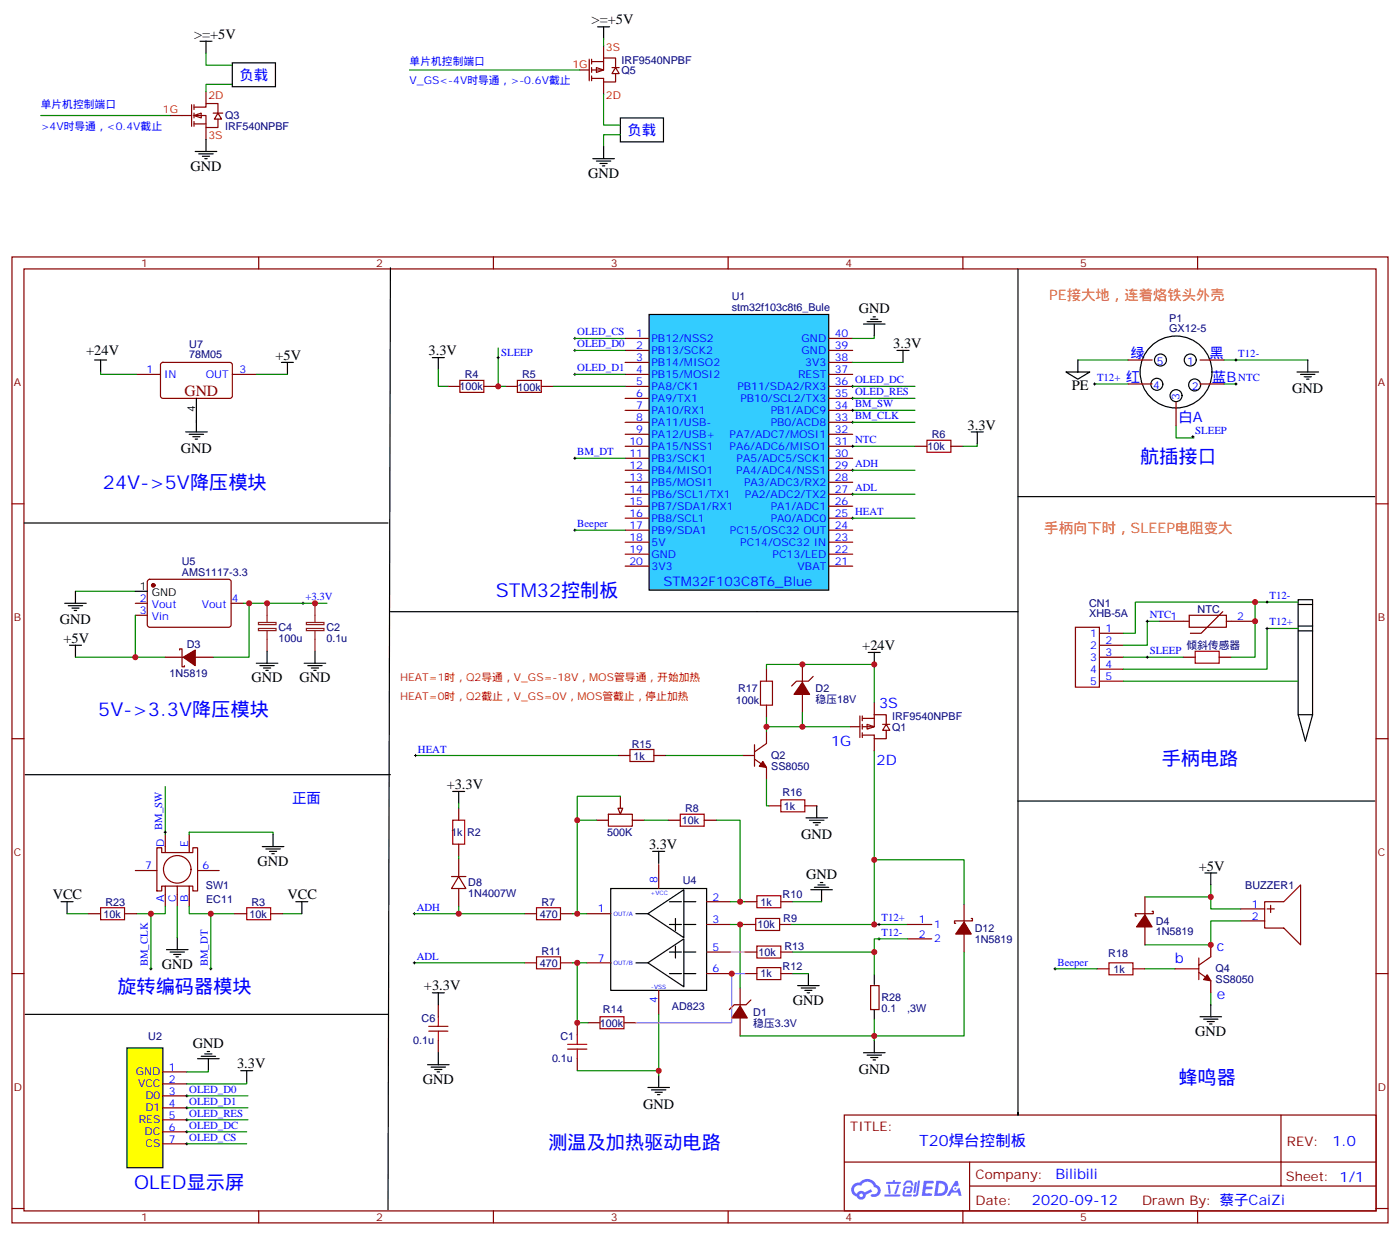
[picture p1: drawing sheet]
<svg xmlns="http://www.w3.org/2000/svg" width="412mm" height="364mm" viewBox="0 0 412 364" stroke-linecap="round" stroke-linejoin="round" font-family="sans-serif">
<g fill="none" stroke="#870000" stroke-width=".35">
<path d="M3.5 75.6h405.4v284.4h-405.4zM7.1 79.2h398.2v277.2h-398.2zM76.2 75.6v3.6M145.3 75.6v3.6M214.5 75.6v3.6M283.6 75.6v3.6M352.8 75.6v3.6M3.5 148.3h3.6M405.3 148.3h3.6M3.5 217.5h3.6M405.3 217.5h3.6M3.5 286.6h3.6"/>
<path d="M405.3 286.6h3.6M248.7 328.2h156.6v28.2h-156.6zM377.3 328.2v20.9M3.5 355.7h3.6M76.2 356.4v3.6M145.3 356.4v3.6M214.5 356.4v3.6M248.7 342.1h156.5M283.6 356.4v3.6M285.6 349.1h119.6M285.6 342.1v14.1M352.8 356.4v3.6"/>
<path d="M405.3 355.7h3.6"/>
</g>
<g fill="#5487ff">
<path d="M272.1 347.6h2.6l.3 .2-.1 .5-2 .1-.1 .9h1.6l.4 .4-.4 .4h-1.7l-.2 1.2h1.8l.3 .4-.2 .3h-2.9z"/>
<path d="M281.4 347.6h.7l.4 1.3-.7 .4a.74 .74 0 0 0-1.1 .3 .74 .74 0 0 0 .5 1 .74 .74 0 0 0 .9-.7l.5-.2 .7 2.3h-.9l-.2-.9h-1.9l-.5 .9h-.9z"/>
<path d="M269.5 348h.6l-.4 2.9a.31 .31 0 0 1-.3 .3 .31 .31 0 0 1-.3-.3z"/>
<path d="M270.4 347.5h.6l-.5 4a.89 .89 0 0 1-.7 .7 .89 .89 0 0 1-.9-.3l1-.5z"/>
<path d="M266.8 347.7l.6-.2 1.2 .1 .5 1.3-.6 .1-.4-.9-1 .1a.95 .95 0 0 1-1 .8l-.1-.2z"/>
<path d="M266.4 349.4l1.8-.2a1.04 1.04 0 0 1 .6 1.1 1.04 1.04 0 0 1-.8 .9h-.7a.29 .29 0 0 1-.3-.3 .29 .29 0 0 1 .3-.3h.7l.2-.8h-1.4l-.4 1.8h1.9a.29 .29 0 0 1 .3 .4 .29 .29 0 0 1-.3 .2h-2l-.4-.3 .2-2.1z"/>
<path d="M260.5 351.6h4.4a.3 .3 0 0 1 .3 .3 .3 .3 0 0 1-.3 .3h-4.3z"/>
<path d="M264.3 348.7h.6l-.5 1.7a1.02 1.02 0 0 1-.7 1.1l-.2-.3z"/>
<path d="M261.5 348.7h.6l.3 2.4-.3 .3-.3-.2z"/>
<path d="M261.1 347.9h1.9l.2-.5h.5l-.1 .5h1.5a.29 .29 0 0 1 .3 .3 .29 .29 0 0 1-.3 .3h-3.9z"/>
<path d="M275.8 347.6l-.6 4.4h1.4a2.27 2.27 0 0 0 2.7-2.2 2.27 2.27 0 0 0-2.7-2.2zM276.6 348.4a1.5 1.5 0 0 1 1.8 1.5 1.5 1.5 0 0 1-1.9 1.4h-.3z"/>
<path d="M251.4 348.7a2.09 2.09 0 0 0 1 3.6 1.37 1.37 0 0 0 1.5 .8 1.37 1.37 0 0 0 1.1-1.4l2-.9-.5-.7-1.8 .9a1.4 1.4 0 0 0-2.3 .4 1.32 1.32 0 0 1-.6-1.8 1.32 1.32 0 0 1 1.9-.5 2.02 2.02 0 0 1 2-1.2 2.02 2.02 0 0 1 1.8 1.6 1.09 1.09 0 0 1 1.1 1.3 1.09 1.09 0 0 1-1.6 .7 .41 .41 0 0 0-.5 .4 .41 .41 0 0 0 .4 .4 1.89 1.89 0 0 0 2.4-1.1 1.89 1.89 0 0 0-1.2-2.5 2.98 2.98 0 0 0-5-.6l-1 .2zM253.2 351.9a.52 .52 0 0 1 1 0 .52 .52 0 0 1-1 0z"/>
<circle cx="281.4" cy="349.8" r=".28"/>
</g>
<path d="M37.4 308.5h10.6v35.2h-10.6z" fill="#ff0" stroke="#000" stroke-width=".35"/>
<g fill="none" stroke="#870000" stroke-width=".35">
<path d="M194 254.5v7M172.9 269h7M208.1 265.4h7.1M208.1 272.1h7.1M172.9 283.4h7M194 291.5v7.1M208.1 280.2h7.1M208.1 286.6h7.1M48 315.5h7M48 319.1h7M48 322.6h7M48 326.1h7"/>
<path d="M48 329.6h7M48 333.2h7M48 336.7h7"/>
</g>
<g fill="none" stroke="#000" stroke-width=".35">
<path d="M179.9 261.5h28.2v30h-28.2zM187.3 269h3.6M190.9 269l10.5-7.1v14.1zM197.2 265.4h3.5M197.2 272.1h3.5M199 270.4v3.5M199 278.5v3.5M201.4 265.4h3.6M201.4 272.1h3.6M187.3 283.4h3.6M190.9 283.4l10.5-7v14.1zM197.2 280.2h3.5"/>
<path d="M197.2 286.6h3.5M201.4 280.2h3.6M201.4 286.6h3.6"/>
</g>
<path d="M191.2 92.6h52.9v81.1h-52.9z" fill="#3cf" stroke="#000" stroke-width=".35"/>
<g fill="none" stroke="#870000" stroke-width=".35">
<path d="M184.1 99.6h7.1M244.1 99.6h7.1M40.2 110.2h7.1M47.5 106.9l.5-.2h20l.4 .7v9.4l-.7 .5-20-.1-.4-.6v-9.2zM68.4 110.2h7.1M131.9 113.7h3.6M142.5 113.7h3.5M148.9 113.7h3.5M159.5 113.7h3.5M184.1 103.2h7.1M184.1 106.7h7.1M184.1 110.2h7.1"/>
<path d="M184.1 113.7h7.1M184.1 117.3h7.1M244.1 103.2h7.1M244.1 106.7h7.1M244.1 110.2h7.1M244.1 113.7h7.1M244.1 117.3h7.1M332.3 106h7.1M332.3 113h7.1M346.4 118.3v7.1M353.5 106h7M353.5 113h7"/>
<path d="M184.1 120.8h7.1M184.1 124.3h7.1M184.1 127.8h7.1M184.1 131.4h7.1M184.1 134.9h7.1M184.1 138.4h7.1M244.1 120.8h7.1M244.1 124.3h7.1M244.1 127.8h7.1M244.1 131.4h7.1M244.1 134.9h7.1M244.1 138.4h7.1"/>
<path d="M269.5 131.4h3.5M280.1 131.4h3.5M184.1 142h7.1M184.1 145.5h7.1M184.1 149h7.1M184.1 152.5h7.1M184.1 156.1h7.1M184.1 159.6h7.1M244.1 142h7.1M244.1 145.5h7.1M244.1 149h7.1M244.1 152.5h7.1"/>
<path d="M244.1 156.1h7.1M244.1 159.6h7.1M39.9 177.6h3.5M43.6 170.7l.5-.2 23.6 .1 .4 .6-.1 13-.6 .4h-23.6l-.4-.7v-12.7zM68.1 177.6h3.5M184.1 163.1h7.1M184.1 166.7h7.1M244.1 163.1h7.1M244.1 166.7h7.1M39.9 181.1h3.5M225.8 197v3.5M316.8 184.6h7v17.7h-7z"/>
<path d="M323.8 186.4h7.1M323.8 189.9h7.1M323.8 193.5h7.1M323.8 197h7.1M341.5 182.9h8.8M348.5 193.5h3.6M350.3 181.1h10.9v3.5h-10.9zM359.1 193.5h3.6M360.2 180.1l-6.4 6.3h-3.1M361.2 182.9h8.5M222.2 219.2v6.4M225.8 207.6v3.5"/>
<path d="M225.8 215.3v3.6l-3.6 2.4M323.8 200.5h7.1M182 222.4h3.6M192.6 222.4h3.5M218.7 222.4h3.5M222.2 223.4l3.6 2.5v3.5M226.5 237.2h3.5M237.1 237.2h3.5M154.5 269h3.5M165.1 269h3.5M219.1 272.1h3.5M219.4 265.4h3.6"/>
<path d="M229.7 272.1h3.5M230 265.4h3.5M267.4 272.1h7.1M267.4 276.4h7.1M356.7 278.1v3.6l-3.6 2.4M365.5 267.5h7M365.5 271.1h7M372.5 265.4h5.7l4.9-4.9v17.6l-4.9-4.9h-5.7zM373.2 267.5h2.2M374.3 266.5v2.1M218 290.8v5.3M218 299.6v5.3"/>
<path d="M221.2 294.4l-1.4 1.4h-3.5l-1.5 1.4M323.1 285.2h3.6M333.7 285.2h3.6M346.1 285.2h7M353.1 286.2l3.6 2.5v3.5M353.1 282v6.4"/>
</g>
<g fill="none" stroke="#008700" stroke-width=".35">
<path d="M169.3 99.6h14.8M257.5 98.9v.7h-6.3M29.6 109.5v.7h10.6M75.5 110.2h9.2M129.1 108.8v4.9h2.8M146 113.7h2.9M146.8 102.4v11.3M163 113.7h21.1M169.3 103.2h14.8M169.3 110.2h14.8M251.2 113.7h18.3M251.2 117.3h18.3"/>
<path d="M251.2 106.7h14.8M317.5 106h14.8M322.4 113h9.9M360.5 106h24.7M360.5 113h3.6M169.3 134.9h14.8M251.2 120.8h18.3M251.2 124.3h18.3M251.2 131.4h18.3M251.2 138.4h18.3M287.9 130.7v.7h-4.3M346.4 125.4v3.5h5.3"/>
<path d="M169.3 156.1h14.8M251.2 152.5h18.3M251.2 145.5h18.3M22.2 174.1h17.7M71.6 177.6h24.7M73.4 177.6v15.9h-10.6M369.7 177.2v16.3h-7M382.4 177.2h-48v9.2h-3.5M22.2 193.5h17.7M39.9 181.1v12.4h8.8M225.8 197v-1.4h31.7v11.3M330.9 193.5h17.6"/>
<path d="M341.5 182.9h-3.5v7h-7.1M382.4 185h-9.2v12h-42.3M225.8 211.1v2.8M250.5 213.9h-24.7v1.4M330.9 200.5h51.5M122.4 222.4h59.6M196.1 222.4h22.6M225.8 229.4v7.8h.7M257.5 221v51.1h9.9M211 241.4h7v24M122.1 269h32.4M215.2 265.4h4.2"/>
<path d="M218 272.1v18.7M233.2 272.1h24.3M233.5 265.4h8.5M337.3 264h19.4M356.7 260.5v7h8.8M365.5 271.1h-8.8v7h-19.4M194 298.6v18M310.8 285.2h12.3M337.3 285.2h8.8M356.7 292.2v3.6M61.4 315.2v.3h-6.4M72.7 318.7v.4h-17.7"/>
<path d="M218 304.9h39.5"/>
</g>
<g fill="none" stroke="#000" stroke-width=".35">
<path d="M115 78.8l-.7 277.3M299.9 79.2v249v-.7M254.4 95.4h6.3M255.4 94.7h4.2M256.5 94h2.1M257.2 93.3h.7M257.5 95.4v3.5M27.9 106h3.5M29.6 106v3.5M57.9 117.3v9.8M82.9 106.7h3.5M84.7 106.7v3.5"/>
<path d="M127.4 105.3h3.5M129.1 105.3v3.5M264.2 103.2h3.6M266 103.2v3.5M314 109.5h7l-3.5 2.1zM317.5 106v3.5M382.1 109.5h6.3M383.1 110.2h4.2M384.2 110.9h2.1M384.9 111.6h.7M385.2 106v3.5M54.7 127.1h6.3"/>
<path d="M55.7 127.8h4.3M56.8 128.6h2.1M57.5 129.3h.7M286.1 127.1h3.5M287.9 127.1v3.6M299.9 146.2h105.1M19 177.6h6.4M20.1 178.3h4.2M21.2 179h2.1M21.9 179.7h.7M22.2 174.1v3.5M39.9 174.1h3.5"/>
<path d="M382.4 176.5h4.2v33.9h-4.2zM382.4 177.9h4.2M20.5 189.9h3.5M22.2 189.9v3.6M75.5 195.2h6.3M76.6 195.9h4.2M77.6 196.6h2.1M78.3 197.3h.7M78.7 191.7v3.5M89.6 195.2h6.4M90.7 195.9h4.2M91.7 196.6h2.1"/>
<path d="M92.4 197.3h.7M92.8 191.7v3.5M115 180.1h184.9M255.8 192.1h3.5M257.5 192.1v3.5M382.4 184.3h4.2M382.4 185.7h4.2M382.4 210.4l2.1 7.8 2.1-7.8M7.4 228h107.6M240.6 237.2v3.5M299.9 235.8h105.1M192.3 250.6h3.5"/>
<path d="M194 250.6v3.5M237.4 240.7h6.4M238.5 241.4h4.2M239.5 242.1h2.2M240.2 242.9h.7M241.7 259.8h.7M354.9 257h3.5M356.7 257v3.5M238.8 261.9h6.4M239.9 261.2h4.2M240.9 260.5h2.2M242 261.9v3.5"/>
<path d="M7.4 298.6h106.9M353.5 299.3h6.3M356.7 295.8v3.5M58.2 311.6h6.4M59.3 310.9h4.2M60.3 310.2h2.1M61 309.5h.7M61.4 311.6v3.6M70.9 315.2h3.5M72.7 315.2v3.5M194 316.6v3.5M254.4 309.9h6.3"/>
<path d="M255.4 310.6h4.2M256.5 311.3h2.1M257.2 312h.7M257.5 306.4v3.5M354.5 300h4.3M355.6 300.7h2.1M356.3 301.4h.7M190.9 320.1h6.3M191.9 320.8h4.2M193 321.5h2.1M193.7 322.2h.7"/>
<circle cx="340.8" cy="113.1" r="1.76"/>
<circle cx="341.8" cy="106" r="1.76"/>
<circle cx="346.4" cy="109.5" r="10.6"/>
<circle cx="346.4" cy="116.5" r="1.76"/>
<circle cx="350.6" cy="106" r="1.76"/>
<circle cx="351.9" cy="113.3" r="1.76"/>
</g>
<g fill="none" stroke="#000" stroke-width=".29">
<path d="M169 99.6h.7M169.3 99.3v.7M146.4 105.3h.7M146.8 104.9v.7M169 110.2h.7M169 103.2h.7M169.3 102.8v.7M169.3 109.9v.7M250.8 113.7h.7M250.8 117.3h.7M251.2 113.4v.7M251.2 116.9v.7"/>
<path d="M322.1 113h.7M322.4 112.7v.7M363.7 113h.7M363.7 106h.7M364.1 105.6v.7M364.1 112.7v.7M169 134.9h.7M169.3 134.5v.8M250.8 124.3h.7M250.8 131.4h.7M250.8 138.4h.7M250.8 120.8h.7"/>
<path d="M251.2 120.4v.7M251.2 124v.7M251.2 131v.7M251.2 138.1v.7M351 128.6h.7M351.4 128.2v.7M169 156.1h.7M169.3 155.7v.7M250.8 152.5h.7M250.8 145.5h.7M251.2 145.1v.7M251.2 152.2v.7"/>
<path d="M88.9 177.6h.7M89.3 177.2v.7M372.9 177.2h.7M373.2 176.9v.7M337.6 193.5h.7M337.6 182.9h.7M338 182.5v.7M338 193.1v.7M372.9 185h.7M373.2 184.6v.7M122.1 222.4h.7M122.4 222v.7"/>
<path d="M121.7 269h.7M122.1 268.6v.7M258.6 276.4h.7M258.6 272.1h.7M258.9 271.8v.7M258.9 276v.7M310.4 285.2h.7M310.8 284.8v.7M54.7 336.7h.7M54.7 333.2h.7M54.7 329.6h.7M54.7 326.1h.7"/>
<path d="M54.7 322.6h.7M55 322.2v.7M55 325.8v.7M55 329.3v.7M55 332.8v.7M55 336.3v.7"/>
</g>
<path d="M135.5 112h7v3.5h-7zM152.4 112h7.1v3.5h-7.1zM273 129.6h7.1v3.5h-7.1zM352.1 191.7h7v3.5h-7zM224 200.5h3.5v7.1h-3.5zM185.6 220.6h7v3.6h-7zM230 235.4h7.1v3.6h-7.1zM158 267.2h7.1v3.5h-7.1zM222.6 270.4h7.1v3.5h-7.1zM223 263.7h7v3.5h-7zM326.7 283.4h7v3.5h-7z" fill="none" stroke="#a10000" stroke-width=".35"/>
<path d="M215.2 272.1h3.9" fill="none" stroke="#090" stroke-width=".35"/>
<g fill="#870000" stroke="#870000" stroke-width=".35">
<path d="M218 296.1l2.1 3.5h-4.6z"/>
<path d="M224.7 224.2l1.1 1.7-2.1-.3z"/>
<path d="M355.6 286.9l1.1 1.8-2.2-.3z"/>
<circle cx="45.2" cy="172.3" r=".53"/>
</g>
<path d="M78.7 177.6v5.6M92.8 177.6v5.6M76.1 185h5.2v.6h-5.2zM76.1 183.2h5.2v.7h-5.2zM78.7 185.7v6M90.2 185h5.2v.6h-5.2zM90.2 183.2h5.2v.7h-5.2zM92.8 185.7v6" fill="none" stroke="#8c2424" stroke-width=".35"/>
<g fill="#fff" stroke="#870000" stroke-width=".35">
<path d="M57.1 34l2.2-.7v1.4z"/>
<path d="M64.2 33.3l1.1 1.8h-2.2z"/>
</g>
<path d="M50.1 34h6.3M56.4 30.8v6.4M57.1 31.5h3.6v-1h3.5v2.8M57.1 34h3.6v3.5h3.5v-2.4M57.1 36.5h3.6M57.1 30.8v1.4M57.1 33.3v1.4M57.1 35.8v1.4M60.7 27v3.5M60.7 37.5v3.6M62.8 33.3h2.8" fill="none" stroke="#870000" stroke-width=".35"/>
<path d="M58.9 12.1h3.5M60.7 12.1v3.6M68.4 18.5h12.7v7h-12.7zM57.5 44.6h6.4M58.6 45.3h4.2M59.6 46h2.1M60.3 46.7h.7M60.7 41.1v3.5" fill="none" stroke="#000" stroke-width=".35"/>
<path d="M60.7 15.7v3.5h7.7M12 34h38.1M68.4 24.8h-7.7v2.2" fill="none" stroke="#008700" stroke-width=".35"/>
<path d="M175.7 19.9l2.1 .7-2.1 .7z" fill="#fff" stroke="#870000" stroke-width=".35"/>
<g fill="none" stroke="#870000" stroke-width=".35">
<path d="M173.6 17.4v6.4M174.3 18.1h3.5M174.3 17.4v1.4M174.3 19.9v1.4M177.8 17.1h3.5v2.8M177.8 17.1v3.5h-3.5M177.8 13.5v3.6M180.3 19.9h2.1M181.3 19.9l1.1 1.8h-2.1zM170.7 20.6h2.9M174.3 22.4v1.4M177.8 24.1v3.6"/>
<path d="M181.3 21.7v2.4h-3.5v-1h-3.5M236.4 195.6v5.3M239.5 199.1l-1.4 1.4h-3.5l-1.4 1.4M236.4 204.4v5.3"/>
</g>
<path d="M177.8 11.4v2.1M120.6 20.6h50.1M177.8 27.7v9.1h4.9M182.7 39.7h-4.9v3.5M236.4 209.7v4.2" fill="none" stroke="#008700" stroke-width=".35"/>
<path d="M176 7.9h3.6M177.8 7.9v3.5M182.7 34.7h12.7v7.1h-12.7zM174.6 46.7h6.4M175.7 47.4h4.2M176.7 48.1h2.2M177.4 48.8h.8M177.8 43.2v3.5" fill="none" stroke="#000" stroke-width=".35"/>
<path d="M236.4 200.9l2.1 3.5h-4.6z" fill="#870000" stroke="#870000" stroke-width=".35"/>
<path d="M255.4 213.2l2.1 .7-2.1 .7z" fill="#fff" stroke="#870000" stroke-width=".35"/>
<g fill="none" stroke="#870000" stroke-width=".35">
<path d="M250.5 213.9h2.8M253.3 210.7v6.4M254 211.5h3.5M254 210.7v1.5M254 213.2v1.4M254 215.7v1.4M257.5 210.4h3.6v2.8M257.5 210.4v3.5h-3.5M257.5 206.9v3.5M257.5 217.5v3.5M260 213.2h2.1M261.1 213.2l1 1.8h-2.1z"/>
<path d="M261.1 215v2.5h-3.6v-1.1h-3.5M135.1 237.9v3.5M179.2 239.7h7.1v3.5h-7.1zM182.7 234.4v3.5M39.9 256.3h6.3M46.2 249.6h1.4v1.4h9.2v-1.4h1.4v12.7h-1.4v-1.5h-9.2v1.5h-1.4zM48.7 245.7v5.3M55.7 245.7v5.3M58.2 256.3h6.4M133 258h4.2M135.1 258l2.1 3.5h-4.2zM135.1 248.5v3.5"/>
<path d="M135.1 252.7v5.3M175.7 241.4h3.5M186.3 241.4h3.5M196.8 241.4h3.6M207.4 241.4h3.6M26.1 269h3.5M36.7 269h3.5M48.7 260.8v6M52.2 260.8v6M55.7 260.8v6M69.1 269h3.6M79.7 269h3.6"/>
<path d="M135.1 261.5v5.3M129.1 295.8v3.5M129.1 306.4v3.5"/>
<circle cx="52.2" cy="255.9" r="4.1"/>
</g>
<g fill="none" stroke="#000" stroke-width=".35">
<path d="M7.1 154h107.2M133.3 233h3.6M135.1 233v3.5M77.3 249.2h6.3M78.3 249.9h4.2M79.4 250.6h2.1M80.1 251.3h.7M80.4 245.7v3.5M18 265.4h3.5M19.8 265.4v3.6M49 279.5h6.4M52.2 276v3.5"/>
<path d="M87.1 265.4h3.6M88.9 265.4v3.6M50.1 280.2h4.2M51.2 281h2.1M51.9 281.7h.7M127.4 292.2h3.5M129.1 292.2v3.6M125.9 313.4h6.4M127 314.1h4.2M128.1 314.8h2.1M128.8 315.5h.7M129.1 309.9v3.5"/>
</g>
<g fill="none" stroke="#008700" stroke-width=".35">
<path d="M48.7 231.6v14.1M135.1 236.5v1.4M55.7 245.7v-.7h24.7v.7M135.1 252v.7M19.8 269h6.3M40.2 269h4.2M44.4 269v16.2M48.7 266.8v2.2h-4.3M52.2 266.8v9.2M55.7 266.8v2.2h6.4v16.2M62.1 269h7M83.3 269h5.6"/>
<path d="M135.1 266.8v2.2M168.6 269h4.3M55 322.6h18M55 326.1h18M55 329.6h18M55 333.2h17.7M55 336.7h17.7"/>
</g>
<path d="M200.4 239.7h7v3.5h-7zM133.3 241.4h3.6v7.1h-3.6zM29.6 267.2h7.1v3.5h-7.1zM72.7 267.2h7v3.5h-7zM129.1 299.3v2.8M126.3 303.5h5.6M126.3 302.1h5.6M129.1 303.5v2.9" fill="none" stroke="#a10000" stroke-width=".35"/>
<path d="M48.3 245h.7M48.7 244.6v.7M44.1 285.2h.7M44.4 284.8v.7M61.7 285.2h.7M62.1 284.8v.7" fill="none" stroke="#000" stroke-width=".29"/>
<path d="M182 237.9h1.4l-.7 1.8z" fill="#f0f0f0" stroke="#870000" stroke-width=".35"/>
<g fill="none" stroke="#008700" stroke-width=".35">
<path d="M182.7 234.4h-12.7v7M175.7 241.4h-5.7v27.6M189.8 241.4h7M257.5 253.1h26.5v13M267.4 276.4h-9.9v10.5M122.1 283.4h32.4M168.6 283.4h4.3M170 283.4v17.7h3.2M233.5 280.2h24M233.5 286.6h4.6M284 280.2v24.7h-26.5M170 315.2h24"/>
<path d="M257.5 300v6.4"/>
</g>
<path d="M223 278.5h7v3.5h-7zM158 281.7h7.1v3.5h-7.1zM176.7 299.3h7.1v3.5h-7.1zM223 284.8h7v3.6h-7zM167.2 308.8h5.7M167.2 307.4h5.7M170 304.6v2.8M170 308.8v2.8" fill="none" stroke="#a10000" stroke-width=".35"/>
<g fill="none" stroke="#870000" stroke-width=".35">
<path d="M48.7 193.5h5.3M52.9 191.3v-.3h.7v5.3h.7v-.4M57.5 193.5h5.3M284 266.1v5.3M284 275v5.2M286.1 270.4h.4v.7h-5.3v.7h.3M337.3 264v5.3M337.3 272.8v5.3M339.4 268.3h.3v.7h-5.3v.7h.4M154.5 283.4h3.5M165.1 283.4h3.5M219.4 286.6h3.6"/>
<path d="M219.4 280.2h3.6M230 286.6h3.5M230 280.2h3.5M256.5 290.1h2.4v7.1h-2.4zM170 301.1v3.5M170 311.6v3.6M173.2 301.1h3.5M183.8 301.1h3.5"/>
</g>
<path d="M121.7 283.4h.7M122.1 283.1v.7" fill="none" stroke="#000" stroke-width=".29"/>
<path d="M215.2 280.2h4.2M215.2 286.6h4.2M215.5 286.6v14.5h-28.2" fill="none" stroke="#f0f" stroke-width=".35"/>
<path d="M234.9 290.1h6.4M236 290.8h4.2M237.1 291.5h2.1M237.8 292.2h.7M238.1 286.6v3.5M257.5 286.9v2.9M257.5 297.2v2.8" fill="none" stroke="#000" stroke-width=".35"/>
<g fill="#870000" stroke="#870000" stroke-width=".35">
<path d="M284 271.4l2.1 3.6h-4.6z"/>
<path d="M337.3 269.3l2.1 3.5h-4.6z"/>
<path d="M54 193.5l3.5-2.2v4.6z"/>
</g>
<g fill="#c00">
<circle cx="146.8" cy="113.7" r=".88"/>
<circle cx="257.5" cy="272.1" r=".88"/>
<circle cx="218" cy="265.4" r=".88"/>
<circle cx="92.8" cy="177.6" r=".88"/>
<circle cx="78.7" cy="177.6" r=".88"/>
<circle cx="39.9" cy="193.5" r=".88"/>
<circle cx="73.4" cy="177.6" r=".88"/>
<circle cx="356.7" cy="278.1" r=".88"/>
<circle cx="356.7" cy="264" r=".88"/>
<circle cx="225.8" cy="213.9" r=".88"/>
<circle cx="369.7" cy="182.9" r=".88"/>
<circle cx="369.7" cy="177.2" r=".88"/>
<circle cx="257.5" cy="195.6" r=".88"/>
<circle cx="236.4" cy="195.6" r=".88"/>
<circle cx="236.4" cy="213.9" r=".88"/>
<circle cx="135.1" cy="269" r=".88"/>
<circle cx="218" cy="272.1" r=".88"/>
<circle cx="62.1" cy="269" r=".88"/>
<circle cx="44.5" cy="269" r=".88"/>
<circle cx="170" cy="269" r=".88"/>
<circle cx="170" cy="241.4" r=".88"/>
<circle cx="170" cy="283.4" r=".88"/>
<circle cx="215.5" cy="286.6" r=".88"/>
<circle cx="170" cy="301.1" r=".88"/>
<circle cx="194" cy="315.2" r=".88"/>
<circle cx="257.5" cy="304.9" r=".88"/>
<circle cx="257.5" cy="280.2" r=".88"/>
<circle cx="257.5" cy="253.1" r=".88"/>
</g>
<g font-size="5.6" fill="#00f">
<text x="335.8" y="136.3">航插接口</text>
<text x="30.3" y="144.1">24V-&gt;5V降压模块</text>
<text x="146" y="175.8">STM32控制板</text>
<text x="28.9" y="210.7">5V-&gt;3.3V降压模块</text>
<text x="342.2" y="225.2">手柄电路</text>
<text x="34.6" y="292.2">旋转编码器模块</text>
<text x="347.1" y="319.1">蜂鸣器</text>
<text x="161.6" y="338.1">测温及加热驱动电路</text>
<text x="39.5" y="350.1">OLED显示屏</text>
</g>
<text font-size="4.6" fill="#800" x="54.3" y="116.6">GND</text>
<text font-size="4.6" fill="#00f" x="270.8" y="337.3">T20焊台控制板</text>
<g font-size="4.2">
<text x="57.1" y="11.4">&gt;=+5V</text>
<text x="174.3" y="7.2">&gt;=+5V</text>
<text x="56.1" y="50.2">GND</text>
<text x="173.2" y="52.4">GND</text>
<text x="252.9" y="92.1">GND</text>
<text x="25.4" y="104.5">+24V</text>
<text x="81.1" y="106">+5V</text>
<text x="126.3" y="104.6">3.3V</text>
<text x="263.1" y="102.4">3.3V</text>
<text x="315.7" y="114.8">PE</text>
<text x="380.7" y="115.6">GND</text>
<text x="285" y="126.4">3.3V</text>
<text x="53.3" y="133.3">GND</text>
<text x="17.6" y="183.7">GND</text>
<text x="18.7" y="189.2">+5V</text>
<text x="254" y="191.3">+24V</text>
<text x="74.1" y="200.9">GND</text>
<text x="88.2" y="200.9">GND</text>
<text x="131.6" y="232.3">+3.3V</text>
<text x="191.2" y="249.9">3.3V</text>
<text x="236" y="246.9">GND</text>
<text x="75.8" y="254.8">GND</text>
<text x="353.1" y="256.3">+5V</text>
<text x="237.4" y="258.6">GND</text>
<text x="15.5" y="264.7">VCC</text>
<text x="84.7" y="264.7">VCC</text>
<text x="47.6" y="285.2">GND</text>
<text x="124.9" y="291.5">+3.3V</text>
<text x="233.5" y="295.8">GND</text>
<text x="352.1" y="304.9">GND</text>
<text x="56.8" y="308.5">GND</text>
<text x="69.8" y="314.5">3.3V</text>
<text x="252.9" y="316">GND</text>
<text x="124.5" y="319.1">GND</text>
<text x="189.4" y="326.5">GND</text>
</g>
<g font-size="4.2" fill="#00f">
<text x="70.6" y="23.4">负载</text>
<text x="184.9" y="39.7">负载</text>
<text x="333" y="105.3">绿</text>
<text x="356.3" y="105.3">黑</text>
<text x="331.6" y="112.3">红</text>
<text x="357" y="112.3">蓝B</text>
<text x="347.1" y="124.3">白A</text>
<text x="258.9" y="208.3">3S</text>
<text x="244.8" y="219.6">1G</text>
<text x="258.2" y="225.2">2D</text>
<text x="86.1" y="236.5">正面</text>
<text x="358.4" y="279.9">c</text>
<text x="346.1" y="283.4">b</text>
<text x="358.4" y="294">e</text>
<text x="392.5" y="337.5">1.0</text>
<text x="310.9" y="347">Bilibili</text>
<text x="304" y="354.9">2020-09-12</text>
</g>
<g font-size="4.2" fill="#f60">
<text x="309" y="88.3">PE接大地，连着烙铁头外壳</text>
<text x="307.6" y="156.8">手柄向下时，SLEEP电阻变大</text>
</g>
<text font-size="3.9" fill="#00f" x="195.5" y="172.5">STM32F103C8T6_Blue</text>
<g font-size="3.9" fill="#800">
<text x="250.5" y="332.8">TITLE:</text>
<text x="379.1" y="337.5">REV:</text>
<text x="287.4" y="347">Company:</text>
<text x="378.7" y="347.6">Sheet: 1/1</text>
<text x="287.4" y="354.7">Date:</text>
<text x="336.4" y="354.8">Drawn By: 蔡子CaiZi</text>
</g>
<g font-size="3.2" fill="#f00">
<text x="178.5" y="15">3S</text>
<text x="168.6" y="19.9">1G</text>
<text x="61.4" y="29.1">2D</text>
<text x="178.5" y="29.1">2D</text>
<text x="48" y="33.3">1G</text>
<text x="61.4" y="41.1">3S</text>
<text x="117.8" y="200.5">HEAT=1时，Q2导通，V_GS=-18V，MOS管导通，开始加热</text>
<text x="117.8" y="206.2">HEAT=0时，Q2截止，V_GS=0V，MOS管截止，停止加热</text>
</g>
<g font-size="3.2" fill="#00f">
<text x="120.6" y="19.2">单片机控制端口</text>
<text x="120.6" y="24.8">V_GS&lt;-4V时导通，&gt;-0.6V截止</text>
<text x="12" y="31.9">单片机控制端口</text>
<text x="12" y="38.2">&gt;4V时导通，&lt;0.4V截止</text>
<text x="170" y="98.7">OLED_CS</text>
<text x="187.4" y="99.3">1</text>
<text x="191.9" y="100.7">PB12/NSS2</text>
<text x="236.1" y="100.7">GND</text>
<text x="245.9" y="99.3">40</text>
<text x="147.6" y="104.7">SLEEP</text>
<text x="170" y="102.3">OLED_D0</text>
<text x="187.4" y="102.8">2</text>
<text x="187.4" y="106.3">3</text>
<text x="191.9" y="104.2">PB13/SCK2</text>
<text x="191.9" y="107.7">PB14/MISO2</text>
<text x="236.1" y="104.2">GND</text>
<text x="237.2" y="107.7">3V3</text>
<text x="245.9" y="106.3">38</text>
<text x="245.9" y="102.8">39</text>
<text x="340.8" y="107.4">5</text>
<text x="349.7" y="107.4">1</text>
<text x="364.8" y="105.1">T12-</text>
<text x="43.1" y="109.9">1</text>
<text x="48.3" y="111.3">IN</text>
<text x="60.6" y="111.3">OUT</text>
<text x="70.6" y="109.9">3</text>
<text x="170" y="109.3">OLED_D1</text>
<text x="187.4" y="109.9">4</text>
<text x="187.4" y="113.4">5</text>
<text x="191.9" y="111.3">PB15/MOSI2</text>
<text x="235.1" y="111.3">REST</text>
<text x="245.9" y="113.4">36 OLED_DC</text>
<text x="245.9" y="109.9">37</text>
<text x="323.1" y="112.1">T12+</text>
<text x="364.8" y="112.1">NTC</text>
<text x="187.4" y="116.9">6</text>
<text x="191.9" y="114.8">PA8/CK1</text>
<text x="191.9" y="118.3">PA9/TX1</text>
<text x="217.2" y="114.8">PB11/SDA2/RX3</text>
<text x="218.1" y="118.3">PB10/SCL2/TX3</text>
<text x="245.9" y="116.9">35 OLED_RES</text>
<text x="339.7" y="114.4">4</text>
<text x="347.5" y="117.6" transform="rotate(-90 347.5 117.6)">3</text>
<text x="351.1" y="114.8">2</text>
<text x="187.4" y="120.4">7</text>
<text x="187.4" y="124">8</text>
<text x="191.9" y="121.8">PA10/RX1</text>
<text x="191.9" y="125.4">PA11/USB-</text>
<text x="227" y="125.4">PB0/ACD8</text>
<text x="227" y="121.8">PB1/ADC9</text>
<text x="245.9" y="124">33 BM_CLK</text>
<text x="245.9" y="120.4">34 BM_SW</text>
<text x="185.4" y="131">10</text>
<text x="187.4" y="127.5">9</text>
<text x="191.9" y="128.9">PA12/USB+</text>
<text x="214.9" y="128.9">PA7/ADC7/MOSI1</text>
<text x="245.9" y="131">31 NTC</text>
<text x="245.9" y="127.5">32</text>
<text x="352.1" y="127.7">SLEEP</text>
<text x="170" y="134">BM_DT</text>
<text x="185.4" y="134.5">11</text>
<text x="191.9" y="132.4">PA15/NSS1</text>
<text x="191.9" y="136">PB3/SCK1</text>
<text x="214.9" y="132.4">PA6/ADC6/MISO1</text>
<text x="217" y="136">PA5/ADC5/SCK1</text>
<text x="245.9" y="134.5">30</text>
<text x="185.4" y="138.1">12</text>
<text x="185.4" y="141.6">13</text>
<text x="191.9" y="139.5">PB4/MISO1</text>
<text x="191.9" y="143">PB5/MOSI1</text>
<text x="216.9" y="139.5">PA4/ADC4/NSS1</text>
<text x="219.2" y="143">PA3/ADC3/RX2</text>
<text x="245.9" y="141.6">28</text>
<text x="245.9" y="138.1">29 ADH</text>
<text x="185.4" y="145.1">14</text>
<text x="185.4" y="148.7">15</text>
<text x="191.9" y="146.5">PB6/SCL1/TX1</text>
<text x="219.4" y="146.5">PA2/ADC2/TX2</text>
<text x="245.9" y="148.7">26</text>
<text x="245.9" y="145.1">27 ADL</text>
<text x="170" y="155.2">Beeper</text>
<text x="185.4" y="152.2">16</text>
<text x="185.4" y="155.7">17</text>
<text x="191.9" y="150.1">PB7/SDA1/RX1</text>
<text x="191.9" y="153.6">PB8/SCL1</text>
<text x="227" y="153.6">PA0/ADC0</text>
<text x="227" y="150.1">PA1/ADC1</text>
<text x="245.9" y="155.7">24</text>
<text x="245.9" y="152.2">25 HEAT</text>
<text x="185.4" y="159.2">18</text>
<text x="191.9" y="157.1">PB9/SDA1</text>
<text x="191.9" y="160.7">5V</text>
<text x="215" y="157.1">PC15/OSC32 OUT</text>
<text x="218.1" y="160.7">PC14/OSC32 IN</text>
<text x="245.9" y="159.2">23</text>
<text x="185.4" y="162.8">19</text>
<text x="185.4" y="166.3">20</text>
<text x="191.9" y="164.2">GND</text>
<text x="191.9" y="167.7">3V3</text>
<text x="227.6" y="164.2">PC13/LED</text>
<text x="234.9" y="167.7">VBAT</text>
<text x="245.9" y="166.3">21</text>
<text x="245.9" y="162.8">22</text>
<text x="41.2" y="177.2">2</text>
<text x="44.7" y="179">Vout</text>
<text x="59.4" y="179">Vout</text>
<text x="68.3" y="177.2">4</text>
<text x="90" y="176.7">+3.3V</text>
<text x="373.9" y="176.4">T12-</text>
<text x="41.2" y="180.8">3</text>
<text x="44.7" y="182.5">Vin</text>
<text x="338.7" y="182">NTC1</text>
<text x="364.4" y="182.5">2</text>
<text x="373.9" y="184.1">T12+</text>
<text x="321.1" y="187.5">1</text>
<text x="321.1" y="191">2</text>
<text x="325.6" y="186.1">1</text>
<text x="325.6" y="189.6">2</text>
<text x="321.1" y="194.5">3</text>
<text x="325.6" y="193.1">3</text>
<text x="325.6" y="196.6">4</text>
<text x="338.7" y="192.6">SLEEP</text>
<text x="321.1" y="198">4</text>
<text x="321.1" y="201.6">5</text>
<text x="325.6" y="200.2">5</text>
<text x="123.1" y="221.5">HEAT</text>
<text x="47.8" y="244.3" transform="rotate(-90 47.8 244.3)">BM_SW</text>
<text x="48.3" y="249.2" transform="rotate(-90 48.3 249.2)">D</text>
<text x="55.4" y="249.2" transform="rotate(-90 55.4 249.2)">E</text>
<text x="42.8" y="255.9">7</text>
<text x="59.6" y="255.9">6</text>
<text x="193.7" y="259.8" transform="rotate(-90 193.7 259.8)">8</text>
<text x="48.3" y="265.5" transform="rotate(-90 48.3 265.5)">A</text>
<text x="51.9" y="265.5" transform="rotate(-90 51.9 265.5)">C</text>
<text x="55.4" y="265.5" transform="rotate(-90 55.4 265.5)">B</text>
<text x="122.8" y="268.1">ADH</text>
<text x="176.1" y="268.6">1</text>
<text x="209.9" y="265.1">2</text>
<text x="368.8" y="267.2">1</text>
<text x="209.9" y="271.8">3</text>
<text x="259.6" y="275.5">T12-</text>
<text x="259.6" y="271.3">T12+</text>
<text x="270.7" y="271.8">1</text>
<text x="275.2" y="273.2">1</text>
<text x="368.8" y="270.7">2</text>
<text x="209.9" y="279.9">5</text>
<text x="270.7" y="276">2</text>
<text x="275.2" y="277.4">2</text>
<text x="43.6" y="284.5" transform="rotate(-90 43.6 284.5)">BM_CLK</text>
<text x="61.2" y="284.5" transform="rotate(-90 61.2 284.5)">BM_DT</text>
<text x="122.8" y="282.5">ADL</text>
<text x="176.1" y="283.1">7</text>
<text x="209.9" y="286.2">6</text>
<text x="311.5" y="284.3">Beeper</text>
<text x="193.7" y="295.3" transform="rotate(-90 193.7 295.3)">4</text>
<text x="40" y="316.6">GND</text>
<text x="49.7" y="315.2">1</text>
<text x="40.7" y="320.1">VCC</text>
<text x="42.8" y="323.6">D0</text>
<text x="49.7" y="318.7">2</text>
<text x="49.7" y="322.2">3</text>
<text x="55.7" y="321.7">OLED_D0</text>
<text x="42.8" y="327.2">D1</text>
<text x="49.7" y="325.8">4</text>
<text x="49.7" y="329.3">5</text>
<text x="55.7" y="328.8">OLED_RES</text>
<text x="55.7" y="325.2">OLED_D1</text>
<text x="40.9" y="330.7">RES</text>
<text x="42.6" y="334.2">DC</text>
<text x="49.7" y="332.8">6</text>
<text x="55.7" y="335.8">OLED_CS</text>
<text x="55.7" y="332.3">OLED_DC</text>
<text x="42.9" y="337.7">CS</text>
<text x="49.7" y="336.3">7</text>
</g>
<g font-size="3.2" fill="#000080">
<text x="183.1" y="18.8">IRF9540NPBF</text>
<text x="183.1" y="21.9">Q5</text>
<text x="66.3" y="35.2">Q3</text>
<text x="66.3" y="38.3">IRF540NPBF</text>
<text x="215.6" y="88.3">U1</text>
<text x="215.6" y="91.5">stm32f103c8t6_Bule</text>
<text x="344.4" y="94.8">P1</text>
<text x="344.4" y="97.9">GX12-5</text>
<text x="55.7" y="105.5">78M05</text>
<text x="55.8" y="102.3">U7</text>
<text x="136.9" y="111.4">R4</text>
<text x="153.8" y="111.4">R5</text>
<text x="135.3" y="114.9">100k</text>
<text x="152.4" y="115.1">100k</text>
<text x="274.5" y="129.1">R6</text>
<text x="273.2" y="132.5">10k</text>
<text x="53.6" y="166.4">U5</text>
<text x="53.6" y="169.5">AMS1117-3.3</text>
<text x="320.8" y="178.6">CN1</text>
<text x="82" y="185.8">C4</text>
<text x="96.1" y="185.8">C2</text>
<text x="320.8" y="181.6">XHB-5A</text>
<text x="352.8" y="180.5">NTC</text>
<text x="55" y="190.7">D3</text>
<text x="82" y="189">100u</text>
<text x="96.1" y="189">0.1u</text>
<text x="349.5" y="191.1">倾斜传感器</text>
<text x="50" y="199.2">1N5819</text>
<text x="217.4" y="203.6">R17</text>
<text x="240.2" y="203.8">D2</text>
<text x="216.7" y="207.3">100k</text>
<text x="240.2" y="206.9">稳压18V</text>
<text x="262.8" y="212">IRF9540NPBF</text>
<text x="262.8" y="215.3">Q1</text>
<text x="186.1" y="220.1">R15</text>
<text x="186.6" y="223.6">1k</text>
<text x="227.2" y="226.7">SS8050</text>
<text x="227.2" y="223.5">Q2</text>
<text x="201.8" y="239">R8</text>
<text x="230.5" y="234.2">R16</text>
<text x="230.9" y="238.5">1k</text>
<text x="200.9" y="242.6">10k</text>
<text x="132.9" y="246.2">1k</text>
<text x="137.6" y="246.1">R2</text>
<text x="178.9" y="246.1">500K</text>
<text x="60.6" y="261.6">SW1</text>
<text x="137.9" y="260.9">D8</text>
<text x="201.1" y="260.3">U4</text>
<text x="366.8" y="261.8">BUZZER1</text>
<text x="31.1" y="266.6">R23</text>
<text x="60.7" y="265.9">EC11</text>
<text x="74" y="266.6">R3</text>
<text x="137.9" y="264.1">1N4007W</text>
<text x="159.5" y="266.6">R7</text>
<text x="224" y="266.6">1k</text>
<text x="230.5" y="264.4">R10</text>
<text x="30.4" y="270.1">10k</text>
<text x="73.5" y="270.1">10k</text>
<text x="159" y="270.2">470</text>
<text x="223.1" y="273.3">10k</text>
<text x="230.7" y="271.5">R9</text>
<text x="287.2" y="274.4">D12</text>
<text x="340.4" y="275.4">1N5819</text>
<text x="340.4" y="272.3">D4</text>
<text x="159.5" y="281.1">R11</text>
<text x="223.5" y="281.4">10k</text>
<text x="231.1" y="279.6">R13</text>
<text x="287.2" y="277.5">1N5819</text>
<text x="326.5" y="281.8">R18</text>
<text x="159" y="284.6">470</text>
<text x="224" y="287.7">1k</text>
<text x="230.5" y="285.6">R12</text>
<text x="328" y="286.4">1k</text>
<text x="358.1" y="286.2">Q4</text>
<text x="358.1" y="289.4">SS8050</text>
<text x="177.6" y="298.3">R14</text>
<text x="197.9" y="297.3">AD823</text>
<text x="221.9" y="299">D1</text>
<text x="259.6" y="297.8">0.1</text>
<text x="259.6" y="294.7">R28</text>
<text x="267.2" y="297.8">,3W</text>
<text x="124.2" y="300.9">C6</text>
<text x="176.7" y="302.2">100k</text>
<text x="221.9" y="302.2">稳压3.3V</text>
<text x="43.7" y="306.2">U2</text>
<text x="121.7" y="307.2">0.1u</text>
<text x="165.1" y="306.1">C1</text>
<text x="162.6" y="312.5">0.1u</text>
</g>
<g font-size="3.2" fill="#800">
<text x="41.6" y="78.6">1</text>
<text x="110.8" y="78.6">2</text>
<text x="179.9" y="78.6">3</text>
<text x="249.1" y="78.6">4</text>
<text x="318.2" y="78.6">5</text>
<text x="4.1" y="113.7">A</text>
<text x="405.9" y="113.7">A</text>
<text x="4.1" y="182.9">B</text>
<text x="405.9" y="182.9">B</text>
<text x="4.1" y="252">C</text>
<text x="405.9" y="252">C</text>
<text x="4.1" y="321.2">D</text>
<text x="405.9" y="321.2">D</text>
<text x="41.6" y="359.4">1</text>
<text x="110.8" y="359.4">2</text>
<text x="179.9" y="359.4">3</text>
<text x="249.1" y="359.4">4</text>
<text x="318.2" y="359.4">5</text>
</g>
<g font-size="3.2">
<text x="57.5" y="121.4" transform="rotate(-90 57.5 121.4)">4</text>
<text x="41.2" y="173.7">1</text>
<text x="44.7" y="175.5">GND</text>
</g>
<g font-size="1.8" fill="#00f">
<text x="191.7" y="263.3">+VCC</text>
<text x="180.7" y="269.7">OUT/A</text>
<text x="180.7" y="284.1">OUT/B</text>
<text x="191.9" y="291.2">-VSS</text>
</g>
</svg>
